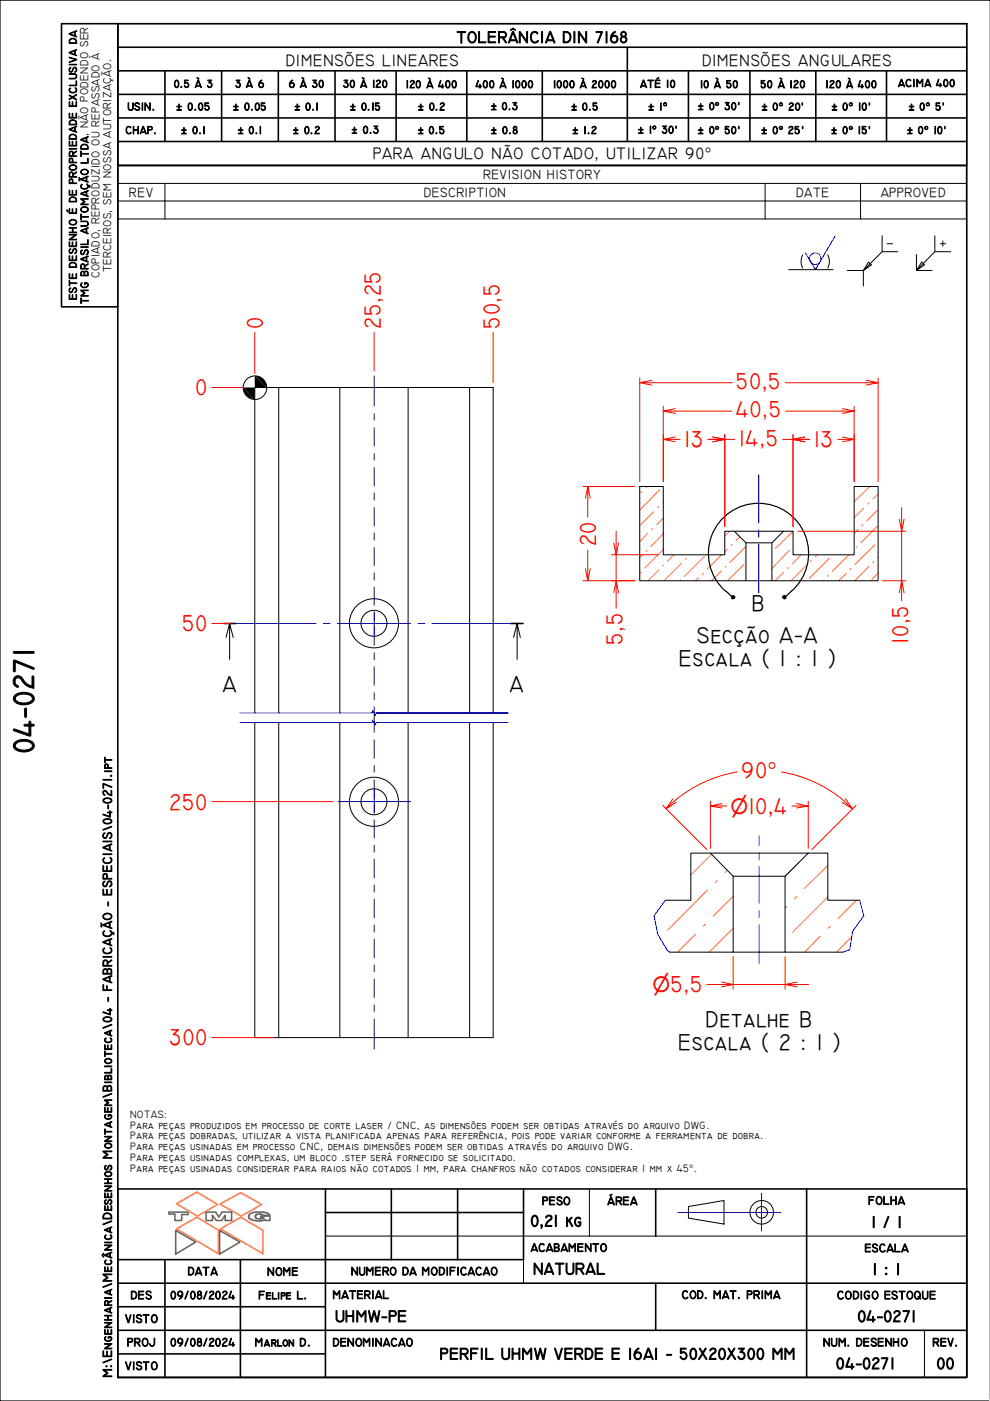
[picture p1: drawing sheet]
<svg xmlns="http://www.w3.org/2000/svg" width="210mm" height="297mm" viewBox="0 0 210 297" stroke-linecap="round" stroke-linejoin="round" font-family="sans-serif">
<!-- layer: TMG - Hachura -->
<g fill="none" stroke="#ff8000" stroke-width=".21">
<path d="M136.1 117.7l-.5 .4M136.1 104.3l-.2 .1M137.2 116.7l-.2 .2M137.2 103.2l-.2 .2M137.3 113.1l-1.7 1.7M138.4 112l-.2 .2M138.6 108.5l-3 2.9M139.7 107.4l-.3 .2M139.9 103.8l-4.2 4.3M140.6 116.5l-3.9 3.9M140.6 113.1l-2.6 2.8M140.6 109.8l-1.3 1.4"/>
<path d="M140.6 106.5h-.1M140.7 119.8l-.2 .2M142.9 117.6l-1.3 1.4M144.5 119.4l-3.7 3.7M145.5 118.4l-.1 .2M149.4 118l-4.3 4.2M153 117.6l-3.1 3.1M154.2 116.4l-.5 .6M154.7 112.6l-1 1.1M155.2 115.4l-.2 .3M156.9 113.8l-.9 .8M157.7 119.7l-3.4 3.4"/>
<path d="M158.2 115.9l-3.4 3.3M167.4 116.7l-3.7 3.8M168.1 112.6l-3.7 3.7M169.8 117.6l-1.7 1.9M170.9 119.9l-3.2 3.2M172 118.8l-.2 .3M173.2 117.6l-.3 .4M175.9 118.4l-4.3 4.2M180 117.6l-3.6 3.6M181.7 115.9l-.2 .2M181.9 112.3l-.8 .8M183 111.3l-.3 .1"/>
<path d="M183.1 107.7l-2 2.1M184.2 106.6l-.2 .3M184.4 103.2l-3.3 3.2M185.3 119.1l-.2 .2M185.5 115.5l-4.2 4.2M186.1 118.2h.1M186.2 111.4l-3.7 3.7M186.2 108.1l-2.4 2.3M186.2 104.8l-1.1 1M135.9 121.3l-.2 .2M139.7 120.8l-2.3 2.3M144.3 123l-.1 .1"/>
<path d="M148.1 122.5l-.6 .6M149.1 121.5l-.2 .3M152.9 121.1l-2 2M153.9 120.1l-.1 .2M166.1 121.4l-1.8 1.7M167.2 120.3l-.2 .2M174.6 123l-.1 .1M175.6 122l-.2 .2M179.4 121.6l-1.6 1.5M180.4 120.5l-.1 .3M184.2 120.1l-3 3M186.2 121.5l-1.4 1.4"/>
<path d="M147.5 198.1l-3.8 3.8M149.5 195.9l-.3 .5M149.9 188.8l-8.3 8.4M150.9 181.1l-4.4 4.4M152.1 186.7l-.5 .4M154.3 184.5l-.5 .5M155.4 196.8l-5 5.1M155.4 190l-4.2 4.3M166.8 192.2l-.3 .3M168.9 190.1l-.4 .4M169.3 182.9l-2.8 2.9M171.4 180.9l-.4 .3"/>
<path d="M173.9 198.5l-3.3 3.4M175.5 190.2l-7.4 7.4M175.5 183.5l-5 4.9M176 196.5l-.4 .3M180.6 198.6l-3.2 3.3M181.6 190.9l-3.9 3.9"/>
</g>
<!-- layer: TMG - Linha de Quebra -->
<path d="M50.9 153.2h28l.1-.5 .6 1 .2-.5h27.9h-27.9M50.9 151.2h28l.1-.5 .6 1 .2-.5h27.9h-27.9M141.1 190.9l-2.4 3.3 .7 3.9 2.1 3.4 .5 .4M182.3 190.9l.8 3.3-2.3 3.3-.6 3.9-1.5 .5" fill="none" stroke="#00f" stroke-width=".21"/>
<g fill="none" stroke="#000" stroke-width=".21">
<path d="M59.1 82.2h-5.1v69M72.1 82.2h-13v69M86.5 82.2h-14.4v69M99.6 82.2h-13.1v69M135.6 103.2h5v14.4h13.1v-5h2l2.5 2.5v8h-22.6zM155.7 112.6h12.4v5h13v-14.4h5.1v19.9h-22.5v-8l2.4-2.5M158.2 115.1h5.5M158.2 123.1h5.5M54 153.2v66.8h50.6v-66.8M59.1 153.2v66.8M72.1 153.2v66.8M86.5 153.2v66.8"/>
<path d="M99.6 151.2v-69h5v69M99.6 153.2v66.8M141.1 190.9h5.4v-10h4.1l4.8 4.9v16.1h-13.4M150.6 180.9h20.8M155.4 185.8h11.1M182.3 190.9h-6.8v-10h-4.1l-4.9 4.9v16.1h12.2M155.4 201.9h11.1"/>
<circle cx="79.3" cy="132.2" r="2.75"/>
<circle cx="79.3" cy="132.2" r="5.2"/>
<circle cx="79.3" cy="170" r="2.75"/>
<circle cx="79.3" cy="170" r="5.2"/>
</g>
<path d="M47.4 132.2h2.6M108.3 132.2h2.6" fill="none" stroke="#000" stroke-width=".34"/>
<path d="M48.7 132.2l-.8 3M49.4 135.2l-.7-3v7.6M109.6 132.2l-.7 3M110.3 135.2l-.7-3v7.6" fill="none" stroke="#000" stroke-width=".21"/>
<!-- layer: TMG - Bordas do Detalhe -->
<path d="M153.8 125.3a10.6 10.6 0 0 1-.7-15.3 10.6 10.6 0 0 1 15.4 0 10.6 10.6 0 0 1-.7 15.3l-1.1 1.1M153.9 125.3l1.1 1.1" fill="none" stroke="#000" stroke-width=".25"/>
<g fill="#000">
<path d="M155.2 126.2h.4l.4 .3-.2 .4-.4 .2-.4-.2-.1-.4z" fill-rule="evenodd"/>
<path d="M166.1 126.2h.4l.3 .3-.1 .4-.3 .2-.5-.2-.1-.4z" fill-rule="evenodd"/>
</g>
<!-- layer: BORDA -->
<path d="M210 0h-210v297h210" fill="none" stroke="#000" stroke-width=".25"/>
<path d="M25 5h180v287h-180z" fill="none" stroke="#000" stroke-width=".34"/>
<!-- layer: TMG - Laranja -->
<path d="M37.4 255.2l4.3-2.4 4.4 2.6-4.3 2.4zM46.7 255.3l4.4-2.5 4.4 2.6-4.4 2.4zM37.4 260.5l4.3-2.4 4.6 2.7v5zM46.7 260.5l4.4-2.4 4.6 2.7v5z" fill="none" stroke="#f49800" stroke-width=".34"/>
<!-- layer: TMG - Marrom -->
<path d="M35.8 257h4.1v.5h-1.4v1.3h-1.4v-1.4h-1.3zM43.7 257h2l.7 1 .7-1h2v1.8h-1.3v-1.1l-.8 1.1h-1.1l-.9-1.1v1.1h-1.3zM52.9 257.5a4.1 4.1 0 0 1 4.2-.1v.3h-1.3a1.02 1.02 0 0 0-1.7 .3 1.46 1.46 0 0 0 1.9 .2h-.7v-.4h1.9v1h-.9l-.1-.2a4 4 0 0 1-3.4-.3l-.1-.4zM37.3 260.9l4.2 2.4-4.2 2.6zM46.6 260.9l4.3 2.4-4.3 2.6z" fill="none" stroke="#716f5f" stroke-width=".34"/>
<!-- layer: TMG - Simbolos -->
<path d="M205 292l5 5" fill="none" stroke="#fff" stroke-width=".21"/>
<g fill="none" stroke="#000" stroke-width=".34">
<path d="M25 10h180M25 15h180M35 15v15M47 15v15M59 15v15M71 15v15M84 15v15M99 15v15M115 15v15M133 10v20M146 15v15M159 15v15"/>
<path d="M173 15v15M188 15v15M25 20h180M25 25h180M25 30h180M205 35.1h-180v-30.1h-12v60.1h12M25 252.1h180v39.9h-180zM69 257.1h42M69 252.1v39.9M83 252.1v15M97 252.1v15M111 252.1v15h-42"/>
<path d="M139 252.1v10M171 252.1v39.9M25 272.1h180M25 277.1h44M35 267.1v24.9M51 267.1v24.9M139 272.1v10M25 282.1h180M25 287h44"/>
</g>
<g fill="none" stroke="#000" stroke-width=".21">
<path d="M25 38.9v-3.8h179.9v3.8M35 38.9v7.5M162.2 38.9v7.5M182.5 38.9v7.5M204.9 38.9h-179.9v3.7M204.9 38.9v7.5h-179.9v-3.8M205 35.1v-30.1h-180v60.1M25 42.6h179.9M179.7 57.3h3.3M187 53.4l-4 3.9 1.7-1.1-.6-.6-1.1 1.7v3.3M187 50v3.4h3.3M188.1 51.7h1.1"/>
<path d="M194.3 54v3.3M195.4 55.6l.6 .6-1.7 1.1zM198.2 50v3.4M199.4 51.7h1.1M199.9 51.1v1.1M201.6 53.4h-3.4l-3.9 3.9h3.3M125 252.1v10M146 255.8l7.5-1.3v5l-7.5-1.2zM69 262.1h136M111 267.1v5M196 282.1v9.9"/>
<circle cx="54.1" cy="82.2" r="2.5"/>
<circle cx="161.5" cy="257" r="2.5"/>
<circle cx="161.5" cy="257" r="1.23"/>
</g>
<!-- layer: TMG - Linha de Centro -->
<g fill="none" stroke="#00f" stroke-width=".21">
<path d="M79.3 79.7v6.4M79.3 87.7v1.4M79.3 90.6v4M79.3 96.1v1.5M79.3 99.1v4M79.3 104.5v1.5M79.3 107.6v3.9M79.3 113v1.5M79.3 116v3.9M160.9 100.6v10.3M160.9 112.4v1.5M160.9 115.3v10.4"/>
<path d="M79.3 121.4v1.6M79.3 124.5v3.9M79.3 129.9v1.5M79.3 133v3.8M79.3 138.4v1.5M79.3 149.8v5.5M79.3 141.3v4M79.3 146.8v1.6M79.3 156.8v4M79.3 162.2v1.6M79.3 165.3v3.9M79.3 170.7v1.5"/>
<path d="M79.3 173.8v3.9M79.3 179.2v1.5M161 177.2v2.1M79.3 182.1v4M79.3 187.6v1.6M79.3 190.6v4M79.3 196.1v1.5M79.3 199.1v4M161 180.8v1.5M161 183.8v7.7M161 193.1v1.4M161 196v8.3"/>
<path d="M79.3 204.6v1.4M79.3 207.5v4M79.3 213v1.5M79.3 216v6.4M143.7 257.1h21.8M161.5 253v8.1"/>
</g>
<!-- layer: TMG - Bordas -->
<path d="M25 267.1h44" fill="none" stroke="#000" stroke-width=".34"/>
<path d="M167.2 57.2h9.4M170.2 54l-.4 1.4 .4 1.5M175.5 54l.4 1.4-.4 1.5" fill="none" stroke="#000" stroke-width=".21"/>
<!-- layer: TMG - Simbologia Usinagem -->
<g fill="none" stroke="#00f" stroke-width=".21">
<path d="M177 50.1l-4.1 7.1-2.1-3.6"/>
<circle cx="172.8" cy="54.8" r="1.23"/>
</g>
<!-- layer: TMG - Marca de Centro -->
<path d="M49.9 132.2h17.2M68.6 132.2h1.4M71.5 132.2h7.8h-7.7M79.3 129.7v4.9M87 132.2h-7.7h7.7M88.6 132.2h1.5M91.5 132.2h16.8M71.6 170h15.4M79.3 167.5v5" fill="none" stroke="#00f" stroke-width=".21"/>
<!-- layer: TMG - Simbolos -->
<g fill="#000">
<path d="M51.6 82.2l2.4 2.5a2.61 2.61 0 0 1-2.4-2.5z" fill-rule="evenodd"/>
<path d="M54 79.7l2.6 2.5h-5l2.4 2.5z" fill-rule="evenodd"/>
<path d="M54 79.7a2.46 2.46 0 0 1 2.6 2.5z" fill-rule="evenodd"/>
</g>
<!-- layer: TMG - Cota -->
<g fill="none" stroke="#f00" stroke-width=".21">
<path d="M54 70.5v8.7M79.3 70.5v8.2M104.6 70.5v10.6M44.9 82.2h6.7M135.6 81.1l2.6 .5M135.6 80.1v22M138.2 80.6l-2.6 .5h19.7M140.6 93.2l2.6 .5M140.6 86.1v16M140.6 87.2l2.6 .5M143.2 92.7l-2.6 .5h3.6M143.2 86.6l-2.6 .6h14.6"/>
<path d="M150.1 93.2h3.6l-2.6 .5M151.1 92.7l2.6 .5h2.1M153.7 92.1v19.5M165.9 93.2h2.2l2.5 .5M166.5 87.2h14.6l-2.5 .5M166.5 81.1h19.7l-2.6 .5M168.1 92.1v19.5M170.6 92.7l-2.5 .5h3.6M177.6 93.2h3.5l-2.5 .5M178.6 92.7l2.5 .5M178.6 86.6l2.5 .6M181.1 86.1v16"/>
<path d="M183.6 80.6l2.6 .5M186.2 80.1v22M123.6 103.2h11M124.6 116.6v6.5l-.5-2.5M124.6 103.2l-.5 2.4M125.1 105.6l-.5-2.4v6.5M129.6 117.6h10M130.6 112.6v5l-.5-2.4M131.1 115.2l-.5 2.4v5.5l-.5 2.6M169.2 112.6h22.9M191.2 107.6v5l-.5-2.5M191.7 110.1l-.5 2.5v10.5l-.5 2.6"/>
<path d="M44.9 132.2h4M123.6 123.1h11M125.1 120.6l-.5 2.5M131.1 125.7l-.5-2.6v5.9M187.1 123.1h5M191.7 125.7l-.5-2.6v4.3M44.9 170h25.7M140.5 170.7l9.4 9.4M142.7 169.4l-1.5 2.1 1.8-1.7M143.3 170.1l-2.1 1.4M150.6 170.9l2.5 .4M150.6 169.9v10"/>
<path d="M153.1 170.4l-2.5 .5h3.5M156.3 163.7a28 28 0 0 0-13.2 6.1M165.7 163.7a28 28 0 0 1 13.2 6.1M167.9 170.9h3.5l-2.5 .4M168.9 170.4l2.5 .5M171.4 169.9v10M178.9 169.8l1.9 1.7-2.2-1.4M179.2 169.4l1.6 2.1M181.5 170.7l-9.4 9.4M44.9 220h13.2M149.9 208.7h5.5l-2.4 .5M153 208.2l2.4 .5h11.1l2.5 .5"/>
<path d="M155.4 202.8v6.9M166.5 202.8v6.9M169 208.2l-2.5 .5h4.9"/>
</g>
<text font-size="6.4" x="7.2" y="159.8" transform="rotate(-90 7.2 159.8)">04-0271</text>
<g font-size="4.9" fill="#f00">
<text x="55.7" y="69.7" transform="rotate(-90 55.7 69.7)">0</text>
<text x="80.7" y="69.7" transform="rotate(-90 80.7 69.7)">25,25</text>
<text x="105.9" y="69.7" transform="rotate(-90 105.9 69.7)">50,5</text>
<text x="41.4" y="83.8">0</text>
<text x="156" y="82.5">50,5</text>
<text x="156" y="88.5">40,5</text>
<text x="145" y="94.8">13</text>
<text x="156.6" y="94.5">14,5</text>
<text x="172.6" y="94.8">13</text>
<text x="126.3" y="115.9" transform="rotate(-90 126.3 115.9)">20</text>
<text x="38.6" y="133.8">50</text>
<text x="132" y="136.8" transform="rotate(-90 132 136.8)">5,5</text>
<text x="192.5" y="136.5" transform="rotate(-90 192.5 136.5)">10,5</text>
<text x="157.1" y="164.9">90°</text>
<text x="35.9" y="171.6">250</text>
<text x="35.9" y="221.6">300</text>
</g>
<g font-size="4.9">
<text x="159.4" y="129.6">B</text>
<text x="147.7" y="136.3">Secção A-A</text>
<text x="143.9" y="141.2">Escala ( 1 : 1 )</text>
<text x="47.2" y="146.7">A</text>
<text x="108" y="146.7">A</text>
<text x="149.6" y="217.8">Detalhe B</text>
<text x="143.8" y="222.6">Escala ( 2 : 1 )</text>
</g>
<g font-size="4.4" fill="#f00">
<text x="154.9" y="172.5">⌀10,4</text>
<text x="138.3" y="210.3">⌀5,5</text>
</g>
<g font-size="3.6">
<text x="96.8" y="9.1">TOLERÂNCIA DIN 7168</text>
<text x="60.6" y="14.1">DIMENSÕES LINEARES</text>
<text x="148.8" y="14">DIMENSÕES ANGULARES</text>
<text x="79.1" y="33.8">PARA ANGULO NÃO COTADO, UTILIZAR 90°</text>
<text x="112.4" y="260">0,21 kg</text>
<text x="184.7" y="260.3">1 / 1</text>
<text x="113" y="270.2">NATURAL</text>
<text x="185" y="270.3">1 : 1</text>
<text x="71" y="280.3">UHMW-PE</text>
<text x="181.8" y="280.3">04-0271</text>
<text x="93.2" y="288.2">PERFIL UHMW VERDE E 16A1 - 50X20X300 MM</text>
<text x="177.2" y="290.3">04-0271</text>
<text x="198.5" y="290.3">00</text>
</g>
<g font-size="2.9">
<text x="27.3" y="41.7">REV</text>
<text x="89.8" y="41.7">DESCRIPTION</text>
<text x="102.4" y="38">REVISION HISTORY</text>
<text x="168.8" y="41.7">DATE</text>
<text x="186.8" y="41.7">APPROVED</text>
</g>
<text font-size="2.8" x="23.7" y="292" transform="rotate(-90 23.7 292)">M:\Engenharia\Mecânica\Desenhos Montagem\Biblioteca\04 - FABRICAÇÃO - ESPECIAIS\04-0271.ipt</text>
<g font-size="2.5">
<text x="21.1" y="59" transform="rotate(-90 21.1 59)">COPIADO, REPRODUZIDO OU REPASSADO À</text>
<text x="23.5" y="57.8" transform="rotate(-90 23.5 57.8)">TERCEIROS, SEM NOSSA AUTORIZAÇÃO.</text>
<text x="114.9" y="255.5">PESO</text>
<text x="128.8" y="255.5">ÁREA</text>
<text x="184.1" y="255.4">FOLHA</text>
<text x="112.5" y="265.4">ACABAMENTO</text>
<text x="183.3" y="265.5">ESCALA</text>
<text x="27.7" y="275.4">DES</text>
<text x="36.1" y="275.4">09/08/2024</text>
<text x="39.8" y="270.4">DATA</text>
<text x="54.8" y="275.4">Felipe L.</text>
<text x="56.6" y="270.5">NOME</text>
<text x="70.5" y="275.4">MATERIAL</text>
<text x="74.4" y="270.4">NUMERO DA MODIFICACAO</text>
<text x="144.5" y="275.4">COD. MAT. PRIMA</text>
<text x="177.5" y="275.4">CODIGO ESTOQUE</text>
<text x="26.5" y="280.4">VISTO</text>
<text x="26.9" y="285.4">PROJ</text>
<text x="36.1" y="285.4">09/08/2024</text>
<text x="54" y="285.4">Marlon D.</text>
<text x="70.5" y="285.4">DENOMINACAO</text>
<text x="174.5" y="285.4">NUM. DESENHO</text>
<text x="197.7" y="285.4">REV.</text>
<text x="26.5" y="290.4">VISTO</text>
</g>
<g font-size="2.4">
<text x="27" y="23.4">USIN.</text>
<text x="36.8" y="18.6">0.5 À 3</text>
<text x="37.3" y="23.4">± 0.05</text>
<text x="49.4" y="23.4">± 0.05</text>
<text x="49.9" y="18.6">3 À 6</text>
<text x="61.2" y="18.6">6 À 30</text>
<text x="62.4" y="23.4">± 0.1</text>
<text x="72.7" y="18.6">30 À 120</text>
<text x="74.2" y="23.4">± 0.15</text>
<text x="86" y="18.7">120 À 400</text>
<text x="88.6" y="23.4">± 0.2</text>
<text x="100.8" y="18.7">400 À 1000</text>
<text x="104.1" y="23.3">± 0.3</text>
<text x="117.3" y="18.7">1000 À 2000</text>
<text x="121.1" y="23.4">± 0.5</text>
<text x="135.7" y="18.6">ATÉ 10</text>
<text x="137.4" y="23.4">± 1°</text>
<text x="147.9" y="23.3">± 0° 30'</text>
<text x="148.4" y="18.7">10 À 50</text>
<text x="161.2" y="18.7">50 À 120</text>
<text x="161.5" y="23.4">± 0° 20'</text>
<text x="175" y="18.7">120 À 400</text>
<text x="176.3" y="23.4">± 0° 10'</text>
<text x="190.4" y="18.4">ACIMA 400</text>
<text x="192.6" y="23.4">± 0° 5'</text>
<text x="26.6" y="28.4">CHAP.</text>
<text x="38.4" y="28.4">± 0.1</text>
<text x="50.4" y="28.4">± 0.1</text>
<text x="62.1" y="28.4">± 0.2</text>
<text x="74.5" y="28.3">± 0.3</text>
<text x="88.6" y="28.4">± 0.5</text>
<text x="104.1" y="28.4">± 0.8</text>
<text x="121.3" y="28.4">± 1.2</text>
<text x="135.2" y="28.3">± 1° 30'</text>
<text x="147.9" y="28.4">± 0° 50'</text>
<text x="161.4" y="28.4">± 0° 25'</text>
<text x="176.2" y="28.4">± 0° 15'</text>
<text x="192.3" y="28.4">± 0° 10'</text>
<text x="16.3" y="63.6" transform="rotate(-90 16.3 63.6)">ESTE DESENHO É DE PROPRIEDADE EXCLUSIVA DA</text>
<text x="18.7" y="64.5" transform="rotate(-90 18.7 64.5)">TMG BRASIL AUTOMAÇÃO LTDA, NÃO PODENDO SER</text>
</g>
<g font-size="2.3">
<text x="27.6" y="237">NOTAS:</text>
<text x="27.6" y="239.3">Para peças produzidos em processo de corte laser / CNC, as dimensões podem ser obtidas através do arquivo DWG.</text>
<text x="27.6" y="241.6">Para peças dobradas, utilizar a vista planificada apenas para referência, pois pode variar conforme a ferramenta de dobra.</text>
<text x="27.6" y="243.9">Para peças usinadas em processo CNC, demais dimensões podem ser obtidas através do arquivo DWG.</text>
<text x="27.6" y="246.2">Para peças usinadas complexas, um bloco .step será fornecido se solicitado.</text>
<text x="27.6" y="248.4">Para peças usinadas considerar para raios não cotados 1 mm, para chanfros não cotados considerar 1 mm x 45°.</text>
</g>
</svg>
